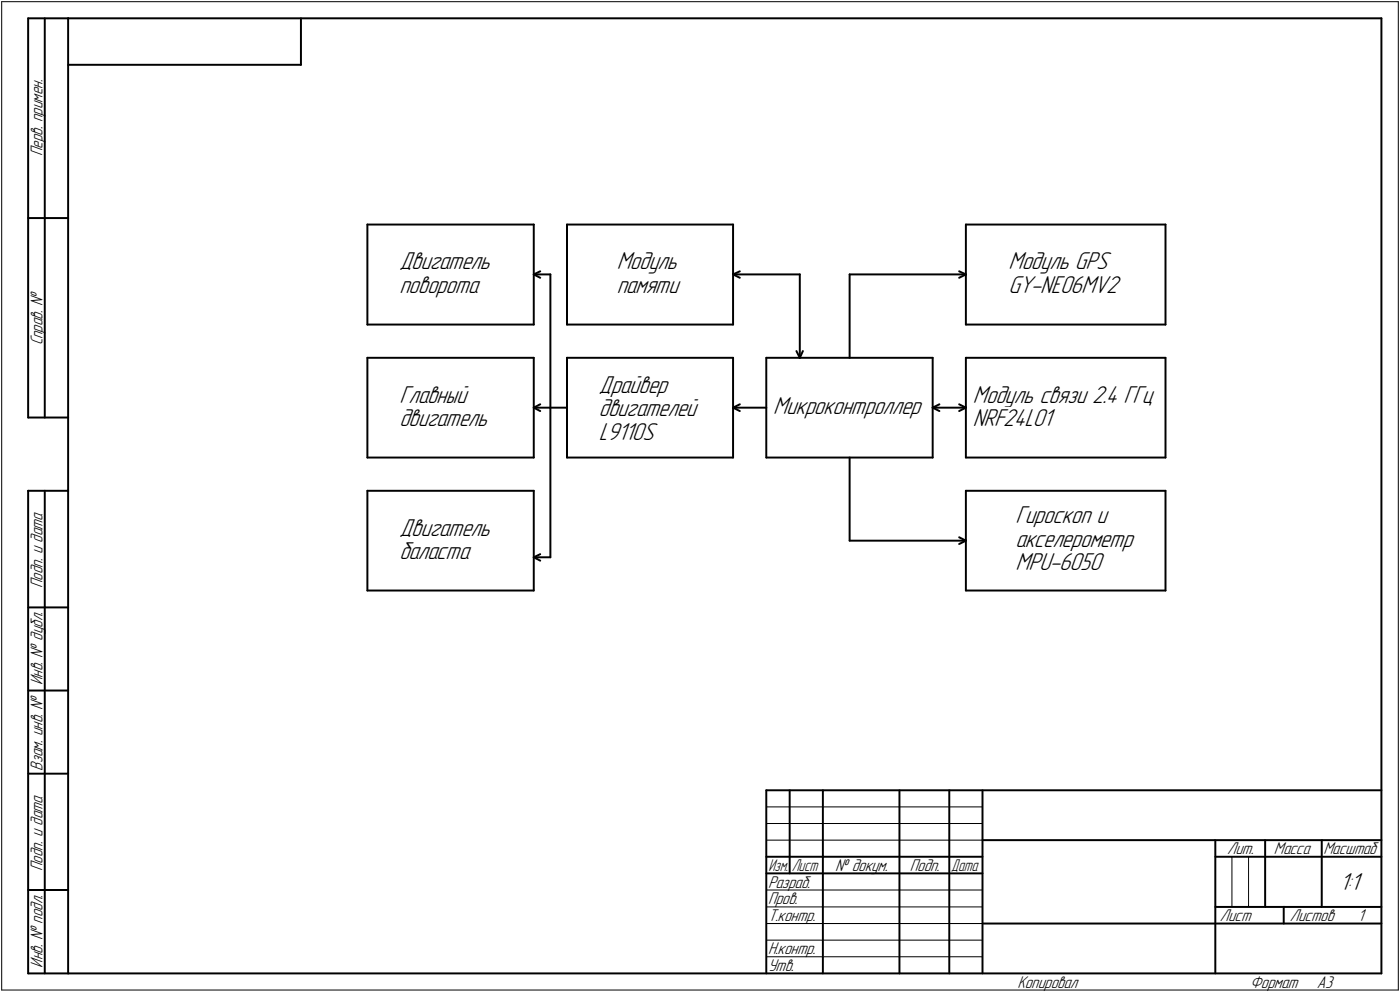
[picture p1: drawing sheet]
<svg xmlns="http://www.w3.org/2000/svg" width="421mm" height="298mm" viewBox="0 0 421 298" stroke-linecap="round" stroke-linejoin="round" font-family="sans-serif">
<g fill="none" stroke="#000" stroke-width=".59">
<path d="M8.5 5.5v120zM8.5 5.5h12zM13.5 5.5v120zM20.5 5.5v287zM20.5 5.5h395zM20.5 19.5h70zM90.5 5.5v14zM415.5 5.5v287zM8.5 65.5h12zM110.5 67.5h50zM110.5 67.5v30zM160.5 67.5v30z"/>
<path d="M170.5 67.5h50zM170.5 67.5v30zM220.5 67.5v30zM290.5 67.5h60zM290.5 67.5v30zM350.5 67.5v30zM110.5 97.5h50zM160.5 82.5h5zM160.5 82.5l2-1zM160.5 82.5l2 1zM165.5 82.5v40zM170.5 97.5h50z"/>
<path d="M220.5 82.5h20zM220.5 82.5l2-1zM220.5 82.5l2 1zM240.5 82.5v25zM255.5 82.5h35zM255.5 82.5v25zM288.5 81.5l2 1zM288.5 83.5l2-1zM290.5 97.5h60zM110.5 107.5h50zM110.5 107.5v30zM160.5 107.5v30z"/>
<path d="M170.5 107.5h50zM170.5 107.5v30zM220.5 107.5v30zM230.5 107.5h50zM230.5 107.5v30zM239.5 105.5l1 2zM241.5 105.5l-1 2zM280.5 107.5v30zM290.5 107.5h60zM290.5 107.5v30zM350.5 107.5v30zM8.5 125.5h12z"/>
<path d="M110.5 137.5h50zM160.5 122.5h10zM160.5 122.5l2-1zM160.5 122.5l2 1zM165.5 122.5v45zM170.5 137.5h50zM220.5 122.5h10zM220.5 122.5l2-1zM220.5 122.5l2 1zM230.5 137.5h50zM255.5 137.5v25zM280.5 122.5h10z"/>
<path d="M280.5 122.5l2-1zM280.5 122.5l2 1zM288.5 121.5l2 1zM288.5 123.5l2-1zM290.5 137.5h60zM8.5 147.5v145zM8.5 147.5h12zM13.5 147.5v145zM110.5 147.5h50zM110.5 147.5v30zM160.5 147.5v30zM290.5 147.5h60z"/>
<path d="M290.5 147.5v30zM350.5 147.5v30zM110.5 177.5h50zM160.5 167.5h5zM160.5 167.5l2-1zM160.5 167.5l2 1zM255.5 162.5h35zM288.5 161.5l2 1zM288.5 163.5l2-1zM290.5 177.5h60zM8.5 182.5h12zM8.5 207.5h12z"/>
<path d="M8.5 232.5h12zM230.5 237.5h185zM230.5 237.5v55zM237.5 237.5v25zM247.5 237.5v55zM270.5 237.5v55zM285.5 237.5v55zM295.5 237.5v55zM230.5 257.5h65zM295.5 252.5h120zM365.5 252.5v40zM365.5 257.5h15z"/>
<path d="M380.5 252.5v20zM380.5 257.5h35zM397.5 252.5v20zM8.5 267.5h12zM230.5 262.5h65zM295.5 277.5h70zM365.5 277.5h50zM365.5 272.5h50zM386.1 272.5v5zM8.5 292.5h12zM20.5 292.5h395z"/>
</g>
<g fill="#fff" stroke="#fff" stroke-width=".3">
<path d="M232.5 118.9h45.9zM232.5 119h45.9zM232.5 119h45.9zM232.5 119.1h45.9zM232.5 119.2h45.9zM232.5 119.3h45.9zM232.5 119.4h45.9zM232.5 119.5h45.9zM232.5 119.5h45.9zM232.5 119.6h45.9zM232.5 119.7h45.9zM232.5 119.8h45.9zM232.5 119.9h45.9zM232.5 120h45.9zM232.5 120.1h45.9zM232.5 120.1h45.9zM232.5 120.2h45.9zM232.5 120.3h45.9zM232.5 120.4h45.9zM232.5 120.5h45.9zM232.5 120.6h45.9zM232.5 120.6h45.9zM232.5 120.7h45.9zM232.5 120.8h45.9zM232.5 120.9h45.9zM232.5 121h45.9zM232.5 121.1h45.9zM232.5 121.2h45.9zM232.5 121.2h45.9zM232.5 121.3h45.9zM232.5 121.4h45.9zM232.5 121.5h45.9zM232.5 121.6h45.9zM232.5 121.7h45.9zM232.5 121.8h45.9zM232.5 121.8h45.9zM232.5 121.9h45.9zM232.5 122h45.9zM232.5 122.1h45.9zM232.5 122.2h45.9zM232.5 122.3h45.9zM232.5 122.3h45.9zM232.5 122.4h45.9zM232.5 122.5h45.9zM232.5 122.6h45.9zM232.5 122.7h45.9zM232.5 122.8h45.9zM232.5 122.9h45.9zM232.5 122.9h45.9zM232.5 123h45.9zM232.5 123.1h45.9zM232.5 123.2h45.9zM232.5 123.3h45.9zM232.5 123.4h45.9zM232.5 123.4h45.9zM232.5 123.5h45.9zM232.5 123.6h45.9zM232.5 123.7h45.9zM232.5 123.8h45.9zM232.5 123.9h45.9zM232.5 124h45.9zM232.5 124h45.9zM232.5 124.1h45.9zM232.5 124.2h45.9zM232.5 124.3h45.9zM232.5 124.4h45.9zM232.5 124.5h45.9zM232.5 124.5h45.9zM232.5 124.6h45.9zM232.5 124.7h45.9zM232.5 124.8h45.9zM232.5 124.9h45.9zM232.5 125h45.9zM232.5 125.1h45.9zM232.5 125.1h45.9zM232.5 125.2h45.9zM232.5 125.3h45.9zM232.5 125.4h45.9zM232.5 125.5h45.9zM232.5 125.6h45.9zM232.5 125.6h45.9zM232.5 125.7h45.9zM232.5 125.8h45.9zM232.5 125.9h45.9zM232.5 126h45.9z"/>
<path d="M292.6 115.4h55.8zM292.6 115.5h55.8zM292.6 115.6h55.8zM292.6 115.7h55.8zM292.6 115.7h55.8zM292.6 115.8h55.8zM292.6 115.9h55.8zM292.6 116h55.8zM292.6 116.1h55.8zM292.6 116.2h55.8zM292.6 116.2h55.8zM292.6 116.3h55.8zM292.6 116.4h55.8zM292.6 116.5h55.8zM292.6 116.6h55.8zM292.6 116.7h55.8zM292.6 116.8h55.8zM292.6 116.8h55.8zM292.6 116.9h55.8zM292.6 117h55.8zM292.6 117.1h55.8zM292.6 117.2h55.8zM292.6 117.3h55.8zM292.6 117.3h55.8zM292.6 117.4h55.8zM292.6 117.5h55.8zM292.6 117.6h55.8zM292.6 117.7h55.8zM292.6 117.8h55.8zM292.6 117.9h55.8zM292.6 117.9h55.8zM292.6 118h55.8zM292.6 118.1h55.8zM292.6 118.2h55.8zM292.6 118.3h55.8zM292.6 118.4h55.8zM292.6 118.4h55.8zM292.6 118.5h55.8zM292.6 118.6h55.8zM292.6 118.7h55.8zM292.6 118.8h55.8zM292.6 118.9h55.8zM292.6 119h55.8zM292.6 119h55.8zM292.6 119.1h55.8zM292.6 119.2h55.8zM292.6 119.3h55.8zM292.6 119.4h55.8zM292.6 119.5h55.8zM292.6 119.5h55.8zM292.6 119.6h55.8zM292.6 119.7h55.8zM292.6 119.8h55.8zM292.6 119.9h55.8zM292.6 120h55.8zM292.6 120.1h55.8zM292.6 120.1h55.8zM292.6 120.2h55.8zM292.6 120.3h55.8zM292.6 120.4h55.8zM292.6 120.5h55.8zM292.6 120.6h55.8zM292.6 120.6h55.8zM292.6 120.7h55.8zM292.6 120.8h55.8zM292.6 120.9h55.8zM292.6 121h55.8zM292.6 121.1h55.8zM292.6 121.2h55.8zM292.6 121.2h55.8zM292.6 121.3h55.8zM292.6 121.4h55.8zM292.6 121.5h55.8zM292.6 121.6h55.8zM292.6 121.7h55.8zM292.6 121.8h55.8zM292.6 121.8h55.8zM292.6 121.9h55.8zM292.6 122h55.8zM292.6 122.1h55.8zM292.6 122.2h55.8zM292.6 122.3h55.8zM292.6 122.3h55.8zM292.6 122.4h55.8z"/>
<path d="M292.6 122.5h25.1zM292.6 122.6h25.1zM292.6 122.7h25.1zM292.6 122.8h25.1zM292.6 122.9h25.1zM292.6 122.9h25.1zM292.6 123h25.1zM292.6 123.1h25.1zM292.6 123.2h25.1zM292.6 123.3h25.1zM292.6 123.4h25.1zM292.6 123.4h25.1zM292.6 123.5h25.1zM292.6 123.6h25.1zM292.6 123.7h25.1zM292.6 123.8h25.1zM292.6 123.9h25.1zM292.6 124h25.1zM292.6 124h25.1zM292.6 124.1h25.1zM292.6 124.2h25.1zM292.6 124.3h25.1zM292.6 124.4h25.1zM292.6 124.5h25.1zM292.6 124.5h25.1zM292.6 124.6h25.1zM292.6 124.7h25.1zM292.6 124.8h25.1zM292.6 124.9h25.1zM292.6 125h25.1zM292.6 125.1h25.1zM292.6 125.1h25.1zM292.6 125.2h25.1zM292.6 125.3h25.1zM292.6 125.4h25.1zM292.6 125.5h25.1zM292.6 125.6h25.1zM292.6 125.6h25.1zM292.6 125.7h25.1zM292.6 125.8h25.1zM292.6 125.9h25.1zM292.6 126h25.1zM292.6 126.1h25.1zM292.6 126.2h25.1zM292.6 126.2h25.1zM292.6 126.3h25.1zM292.6 126.4h25.1zM292.6 126.5h25.1zM292.6 126.6h25.1zM292.6 126.7h25.1zM292.6 126.7h25.1zM292.6 126.8h25.1zM292.6 126.9h25.1zM292.6 127h25.1zM292.6 127.1h25.1zM292.6 127.2h25.1zM292.6 127.3h25.1zM292.6 127.3h25.1zM292.6 127.4h25.1zM292.6 127.5h25.1zM292.6 127.6h25.1zM292.6 127.7h25.1zM292.6 127.8h25.1zM292.6 127.8h25.1zM292.6 127.9h25.1zM292.6 128h25.1zM292.6 128.1h25.1zM292.6 128.2h25.1zM292.6 128.3h25.1zM292.6 128.4h25.1zM292.6 128.4h25.1zM292.6 128.5h25.1zM292.6 128.6h25.1zM292.6 128.7h25.1zM292.6 128.8h25.1zM292.6 128.9h25.1zM292.6 128.9h25.1zM292.6 129h25.1zM292.6 129.1h25.1zM292.6 129.2h25.1zM292.6 129.3h25.1zM292.6 129.4h25.1zM292.6 129.5h25.1zM292.6 129.5h25.1z"/>
<path d="M303.3 75.4h31.3zM303.3 75.4h31.3zM303.3 75.5h31.3zM303.3 75.6h31.3zM303.3 75.7h31.3zM303.3 75.8h31.3zM303.3 75.9h31.3zM303.3 75.9h31.3zM303.3 76h31.3zM303.3 76.1h31.3zM303.3 76.2h31.3zM303.3 76.3h31.3zM303.3 76.4h31.3zM303.3 76.5h31.3zM303.3 76.5h31.3zM303.3 76.6h31.3zM303.3 76.7h31.3zM303.3 76.8h31.3zM303.3 76.9h31.3zM303.3 77h31.3zM303.3 77h31.3zM303.3 77.1h31.3zM303.3 77.2h31.3zM303.3 77.3h31.3zM303.3 77.4h31.3zM303.3 77.5h31.3zM303.3 77.6h31.3zM303.3 77.6h31.3zM303.3 77.7h31.3zM303.3 77.8h31.3zM303.3 77.9h31.3zM303.3 78h31.3zM303.3 78.1h31.3zM303.3 78.1h31.3zM303.3 78.2h31.3zM303.3 78.3h31.3zM303.3 78.4h31.3zM303.3 78.5h31.3zM303.3 78.6h31.3zM303.3 78.7h31.3zM303.3 78.7h31.3zM303.3 78.8h31.3zM303.3 78.9h31.3zM303.3 79h31.3zM303.3 79.1h31.3zM303.3 79.2h31.3zM303.3 79.2h31.3zM303.3 79.3h31.3zM303.3 79.4h31.3zM303.3 79.5h31.3zM303.3 79.6h31.3zM303.3 79.7h31.3zM303.3 79.8h31.3zM303.3 79.8h31.3zM303.3 79.9h31.3zM303.3 80h31.3zM303.3 80.1h31.3zM303.3 80.2h31.3zM303.3 80.3h31.3zM303.3 80.3h31.3zM303.3 80.4h31.3zM303.3 80.5h31.3zM303.3 80.6h31.3zM303.3 80.7h31.3zM303.3 80.8h31.3zM303.3 80.9h31.3zM303.3 80.9h31.3zM303.3 81h31.3zM303.3 81.1h31.3zM303.3 81.2h31.3zM303.3 81.3h31.3zM303.3 81.4h31.3zM303.3 81.4h31.3zM303.3 81.5h31.3zM303.3 81.6h31.3zM303.3 81.7h31.3zM303.3 81.8h31.3zM303.3 81.9h31.3zM303.3 82h31.3zM303.3 82h31.3zM303.3 82.1h31.3zM303.3 82.2h31.3zM303.3 82.3h31.3zM303.3 82.4h31.3z"/>
<path d="M303.3 82.5h34.4zM303.3 82.5h34.4zM303.3 82.6h34.4zM303.3 82.7h34.4zM303.3 82.8h34.4zM303.3 82.9h34.4zM303.3 83h34.4zM303.3 83.1h34.4zM303.3 83.1h34.4zM303.3 83.2h34.4zM303.3 83.3h34.4zM303.3 83.4h34.4zM303.3 83.5h34.4zM303.3 83.6h34.4zM303.3 83.7h34.4zM303.3 83.7h34.4zM303.3 83.8h34.4zM303.3 83.9h34.4zM303.3 84h34.4zM303.3 84.1h34.4zM303.3 84.2h34.4zM303.3 84.2h34.4zM303.3 84.3h34.4zM303.3 84.4h34.4zM303.3 84.5h34.4zM303.3 84.6h34.4zM303.3 84.7h34.4zM303.3 84.8h34.4zM303.3 84.8h34.4zM303.3 84.9h34.4zM303.3 85h34.4zM303.3 85.1h34.4zM303.3 85.2h34.4zM303.3 85.3h34.4zM303.3 85.3h34.4zM303.3 85.4h34.4zM303.3 85.5h34.4zM303.3 85.6h34.4zM303.3 85.7h34.4zM303.3 85.8h34.4zM303.3 85.9h34.4zM303.3 85.9h34.4zM303.3 86h34.4zM303.3 86.1h34.4zM303.3 86.2h34.4zM303.3 86.3h34.4zM303.3 86.4h34.4zM303.3 86.4h34.4zM303.3 86.5h34.4zM303.3 86.6h34.4zM303.3 86.7h34.4zM303.3 86.8h34.4zM303.3 86.9h34.4zM303.3 87h34.4zM303.3 87h34.4zM303.3 87.1h34.4zM303.3 87.2h34.4zM303.3 87.3h34.4zM303.3 87.4h34.4zM303.3 87.5h34.4zM303.3 87.5h34.4zM303.3 87.6h34.4zM303.3 87.7h34.4zM303.3 87.8h34.4zM303.3 87.9h34.4zM303.3 88h34.4zM303.3 88.1h34.4zM303.3 88.1h34.4zM303.3 88.2h34.4zM303.3 88.3h34.4zM303.3 88.4h34.4zM303.3 88.5h34.4zM303.3 88.6h34.4zM303.3 88.6h34.4zM303.3 88.7h34.4zM303.3 88.8h34.4zM303.3 88.9h34.4zM303.3 89h34.4zM303.3 89.1h34.4zM303.3 89.2h34.4zM303.3 89.2h34.4zM303.3 89.3h34.4zM303.3 89.4h34.4zM303.3 89.5h34.4zM303.3 89.6h34.4z"/>
<path d="M305.4 151.6h28.9zM305.4 151.6h28.9zM305.4 151.7h28.9zM305.4 151.8h28.9zM305.4 151.9h28.9zM305.4 152h28.9zM305.4 152.1h28.9zM305.4 152.1h28.9zM305.4 152.2h28.9zM305.4 152.3h28.9zM305.4 152.4h28.9zM305.4 152.5h28.9zM305.4 152.6h28.9zM305.4 152.7h28.9zM305.4 152.7h28.9zM305.4 152.8h28.9zM305.4 152.9h28.9zM305.4 153h28.9zM305.4 153.1h28.9zM305.4 153.2h28.9zM305.4 153.2h28.9zM305.4 153.3h28.9zM305.4 153.4h28.9zM305.4 153.5h28.9zM305.4 153.6h28.9zM305.4 153.7h28.9zM305.4 153.8h28.9zM305.4 153.8h28.9zM305.4 153.9h28.9zM305.4 154h28.9zM305.4 154.1h28.9zM305.4 154.2h28.9zM305.4 154.3h28.9zM305.4 154.3h28.9zM305.4 154.4h28.9zM305.4 154.5h28.9zM305.4 154.6h28.9zM305.4 154.7h28.9zM305.4 154.8h28.9zM305.4 154.9h28.9zM305.4 154.9h28.9zM305.4 155h28.9zM305.4 155.1h28.9zM305.4 155.2h28.9zM305.4 155.3h28.9zM305.4 155.4h28.9zM305.4 155.4h28.9zM305.4 155.5h28.9zM305.4 155.6h28.9zM305.4 155.7h28.9zM305.4 155.8h28.9zM305.4 155.9h28.9zM305.4 156h28.9zM305.4 156h28.9zM305.4 156.1h28.9zM305.4 156.2h28.9zM305.4 156.3h28.9zM305.4 156.4h28.9zM305.4 156.5h28.9zM305.4 156.5h28.9zM305.4 156.6h28.9zM305.4 156.7h28.9zM305.4 156.8h28.9zM305.4 156.9h28.9zM305.4 157h28.9zM305.4 157.1h28.9zM305.4 157.1h28.9zM305.4 157.2h28.9zM305.4 157.3h28.9zM305.4 157.4h28.9zM305.4 157.5h28.9zM305.4 157.6h28.9zM305.4 157.6h28.9zM305.4 157.7h28.9zM305.4 157.8h28.9zM305.4 157.9h28.9zM305.4 158h28.9zM305.4 158.1h28.9zM305.4 158.2h28.9zM305.4 158.2h28.9zM305.4 158.3h28.9zM305.4 158.4h28.9zM305.4 158.5h28.9zM305.4 158.6h28.9z"/>
<path d="M305.4 158.7h36.7zM305.4 158.7h36.7zM305.4 158.8h36.7zM305.4 158.9h36.7zM305.4 159h36.7zM305.4 159.1h36.7zM305.4 159.2h36.7zM305.4 159.3h36.7zM305.4 159.3h36.7zM305.4 159.4h36.7zM305.4 159.5h36.7zM305.4 159.6h36.7zM305.4 159.7h36.7zM305.4 159.8h36.7zM305.4 159.9h36.7zM305.4 159.9h36.7zM305.4 160h36.7zM305.4 160.1h36.7zM305.4 160.2h36.7zM305.4 160.3h36.7zM305.4 160.4h36.7zM305.4 160.4h36.7zM305.4 160.5h36.7zM305.4 160.6h36.7zM305.4 160.7h36.7zM305.4 160.8h36.7zM305.4 160.9h36.7zM305.4 161h36.7zM305.4 161h36.7zM305.4 161.1h36.7zM305.4 161.2h36.7zM305.4 161.3h36.7zM305.4 161.4h36.7zM305.4 161.5h36.7zM305.4 161.5h36.7zM305.4 161.6h36.7zM305.4 161.7h36.7zM305.4 161.8h36.7zM305.4 161.9h36.7zM305.4 162h36.7zM305.4 162.1h36.7zM305.4 162.1h36.7zM305.4 162.2h36.7zM305.4 162.3h36.7zM305.4 162.4h36.7zM305.4 162.5h36.7zM305.4 162.6h36.7zM305.4 162.6h36.7zM305.4 162.7h36.7zM305.4 162.8h36.7zM305.4 162.9h36.7zM305.4 163h36.7zM305.4 163.1h36.7zM305.4 163.2h36.7zM305.4 163.2h36.7zM305.4 163.3h36.7zM305.4 163.4h36.7zM305.4 163.5h36.7zM305.4 163.6h36.7zM305.4 163.7h36.7zM305.4 163.7h36.7zM305.4 163.8h36.7zM305.4 163.9h36.7zM305.4 164h36.7zM305.4 164.1h36.7zM305.4 164.2h36.7zM305.4 164.3h36.7zM305.4 164.3h36.7zM305.4 164.4h36.7zM305.4 164.5h36.7zM305.4 164.6h36.7zM305.4 164.7h36.7zM305.4 164.8h36.7zM305.4 164.8h36.7zM305.4 164.9h36.7zM305.4 165h36.7zM305.4 165.1h36.7zM305.4 165.2h36.7zM305.4 165.3h36.7zM305.4 165.4h36.7zM305.4 165.4h36.7zM305.4 165.5h36.7zM305.4 165.6h36.7zM305.4 165.7h36.7z"/>
<path d="M305.4 165.8h27.3zM305.4 165.9h27.3zM305.4 165.9h27.3zM305.4 166h27.3zM305.4 166.1h27.3zM305.4 166.2h27.3zM305.4 166.3h27.3zM305.4 166.4h27.3zM305.4 166.5h27.3zM305.4 166.5h27.3zM305.4 166.6h27.3zM305.4 166.7h27.3zM305.4 166.8h27.3zM305.4 166.9h27.3zM305.4 167h27.3zM305.4 167h27.3zM305.4 167.1h27.3zM305.4 167.2h27.3zM305.4 167.3h27.3zM305.4 167.4h27.3zM305.4 167.5h27.3zM305.4 167.6h27.3zM305.4 167.6h27.3zM305.4 167.7h27.3zM305.4 167.8h27.3zM305.4 167.9h27.3zM305.4 168h27.3zM305.4 168.1h27.3zM305.4 168.1h27.3zM305.4 168.2h27.3zM305.4 168.3h27.3zM305.4 168.4h27.3zM305.4 168.5h27.3zM305.4 168.6h27.3zM305.4 168.7h27.3zM305.4 168.7h27.3zM305.4 168.8h27.3zM305.4 168.9h27.3zM305.4 169h27.3zM305.4 169.1h27.3zM305.4 169.2h27.3zM305.4 169.2h27.3zM305.4 169.3h27.3zM305.4 169.4h27.3zM305.4 169.5h27.3zM305.4 169.6h27.3zM305.4 169.7h27.3zM305.4 169.8h27.3zM305.4 169.8h27.3zM305.4 169.9h27.3zM305.4 170h27.3zM305.4 170.1h27.3zM305.4 170.2h27.3zM305.4 170.3h27.3zM305.4 170.3h27.3zM305.4 170.4h27.3zM305.4 170.5h27.3zM305.4 170.6h27.3zM305.4 170.7h27.3zM305.4 170.8h27.3zM305.4 170.9h27.3zM305.4 170.9h27.3zM305.4 171h27.3zM305.4 171.1h27.3zM305.4 171.2h27.3zM305.4 171.3h27.3zM305.4 171.4h27.3zM305.4 171.4h27.3zM305.4 171.5h27.3zM305.4 171.6h27.3zM305.4 171.7h27.3zM305.4 171.8h27.3zM305.4 171.9h27.3zM305.4 172h27.3zM305.4 172h27.3zM305.4 172.1h27.3zM305.4 172.2h27.3zM305.4 172.3h27.3zM305.4 172.4h27.3zM305.4 172.5h27.3zM305.4 172.6h27.3zM305.4 172.6h27.3zM305.4 172.7h27.3zM305.4 172.8h27.3z"/>
<path d="M180.1 112.4h22.1zM180.1 112.4h22.1zM180.1 112.5h22.1zM180.1 112.6h22.1zM180.1 112.7h22.1zM180.1 112.8h22.1zM180.1 112.9h22.1zM180.1 112.9h22.1zM180.1 113h22.1zM180.1 113.1h22.1zM180.1 113.2h22.1zM180.1 113.3h22.1zM180.1 113.4h22.1zM180.1 113.5h22.1zM180.1 113.5h22.1zM180.1 113.6h22.1zM180.1 113.7h22.1zM180.1 113.8h22.1zM180.1 113.9h22.1zM180.1 114h22.1zM180.1 114h22.1zM180.1 114.1h22.1zM180.1 114.2h22.1zM180.1 114.3h22.1zM180.1 114.4h22.1zM180.1 114.5h22.1zM180.1 114.6h22.1zM180.1 114.6h22.1zM180.1 114.7h22.1zM180.1 114.8h22.1zM180.1 114.9h22.1zM180.1 115h22.1zM180.1 115.1h22.1zM180.1 115.1h22.1zM180.1 115.2h22.1zM180.1 115.3h22.1zM180.1 115.4h22.1zM180.1 115.5h22.1zM180.1 115.6h22.1zM180.1 115.7h22.1zM180.1 115.7h22.1zM180.1 115.8h22.1zM180.1 115.9h22.1zM180.1 116h22.1zM180.1 116.1h22.1zM180.1 116.2h22.1zM180.1 116.2h22.1zM180.1 116.3h22.1zM180.1 116.4h22.1zM180.1 116.5h22.1zM180.1 116.6h22.1zM180.1 116.7h22.1zM180.1 116.8h22.1zM180.1 116.8h22.1zM180.1 116.9h22.1zM180.1 117h22.1zM180.1 117.1h22.1zM180.1 117.2h22.1zM180.1 117.3h22.1zM180.1 117.3h22.1zM180.1 117.4h22.1zM180.1 117.5h22.1zM180.1 117.6h22.1zM180.1 117.7h22.1zM180.1 117.8h22.1zM180.1 117.9h22.1zM180.1 117.9h22.1zM180.1 118h22.1zM180.1 118.1h22.1zM180.1 118.2h22.1zM180.1 118.3h22.1zM180.1 118.4h22.1zM180.1 118.4h22.1zM180.1 118.5h22.1zM180.1 118.6h22.1zM180.1 118.7h22.1zM180.1 118.8h22.1zM180.1 118.9h22.1zM180.1 119h22.1zM180.1 119h22.1zM180.1 119.1h22.1zM180.1 119.2h22.1zM180.1 119.3h22.1zM180.1 119.4h22.1z"/>
<path d="M180.1 119.5h30.8zM180.1 119.5h30.8zM180.1 119.6h30.8zM180.1 119.7h30.8zM180.1 119.8h30.8zM180.1 119.9h30.8zM180.1 120h30.8zM180.1 120.1h30.8zM180.1 120.1h30.8zM180.1 120.2h30.8zM180.1 120.3h30.8zM180.1 120.4h30.8zM180.1 120.5h30.8zM180.1 120.6h30.8zM180.1 120.6h30.8zM180.1 120.7h30.8zM180.1 120.8h30.8zM180.1 120.9h30.8zM180.1 121h30.8zM180.1 121.1h30.8zM180.1 121.2h30.8zM180.1 121.2h30.8zM180.1 121.3h30.8zM180.1 121.4h30.8zM180.1 121.5h30.8zM180.1 121.6h30.8zM180.1 121.7h30.8zM180.1 121.8h30.8zM180.1 121.8h30.8zM180.1 121.9h30.8zM180.1 122h30.8zM180.1 122.1h30.8zM180.1 122.2h30.8zM180.1 122.3h30.8zM180.1 122.3h30.8zM180.1 122.4h30.8zM180.1 122.5h30.8zM180.1 122.6h30.8zM180.1 122.7h30.8zM180.1 122.8h30.8zM180.1 122.9h30.8zM180.1 122.9h30.8zM180.1 123h30.8zM180.1 123.1h30.8zM180.1 123.2h30.8zM180.1 123.3h30.8zM180.1 123.4h30.8zM180.1 123.4h30.8zM180.1 123.5h30.8zM180.1 123.6h30.8zM180.1 123.7h30.8zM180.1 123.8h30.8zM180.1 123.9h30.8zM180.1 124h30.8zM180.1 124h30.8zM180.1 124.1h30.8zM180.1 124.2h30.8zM180.1 124.3h30.8zM180.1 124.4h30.8zM180.1 124.5h30.8zM180.1 124.5h30.8zM180.1 124.6h30.8zM180.1 124.7h30.8zM180.1 124.8h30.8zM180.1 124.9h30.8zM180.1 125h30.8zM180.1 125.1h30.8zM180.1 125.1h30.8zM180.1 125.2h30.8zM180.1 125.3h30.8zM180.1 125.4h30.8zM180.1 125.5h30.8zM180.1 125.6h30.8zM180.1 125.6h30.8zM180.1 125.7h30.8zM180.1 125.8h30.8zM180.1 125.9h30.8zM180.1 126h30.8zM180.1 126.1h30.8zM180.1 126.2h30.8zM180.1 126.2h30.8zM180.1 126.3h30.8zM180.1 126.4h30.8zM180.1 126.5h30.8zM180.1 126.6h30.8z"/>
<path d="M180.1 126.7h18.1zM180.1 126.7h18.1zM180.1 126.8h18.1zM180.1 126.9h18.1zM180.1 127h18.1zM180.1 127.1h18.1zM180.1 127.2h18.1zM180.1 127.3h18.1zM180.1 127.3h18.1zM180.1 127.4h18.1zM180.1 127.5h18.1zM180.1 127.6h18.1zM180.1 127.7h18.1zM180.1 127.8h18.1zM180.1 127.8h18.1zM180.1 127.9h18.1zM180.1 128h18.1zM180.1 128.1h18.1zM180.1 128.2h18.1zM180.1 128.3h18.1zM180.1 128.4h18.1zM180.1 128.4h18.1zM180.1 128.5h18.1zM180.1 128.6h18.1zM180.1 128.7h18.1zM180.1 128.8h18.1zM180.1 128.9h18.1zM180.1 128.9h18.1zM180.1 129h18.1zM180.1 129.1h18.1zM180.1 129.2h18.1zM180.1 129.3h18.1zM180.1 129.4h18.1zM180.1 129.5h18.1zM180.1 129.5h18.1zM180.1 129.6h18.1zM180.1 129.7h18.1zM180.1 129.8h18.1zM180.1 129.9h18.1zM180.1 130h18.1zM180.1 130h18.1zM180.1 130.1h18.1zM180.1 130.2h18.1zM180.1 130.3h18.1zM180.1 130.4h18.1zM180.1 130.5h18.1zM180.1 130.6h18.1zM180.1 130.6h18.1zM180.1 130.7h18.1zM180.1 130.8h18.1zM180.1 130.9h18.1zM180.1 131h18.1zM180.1 131.1h18.1zM180.1 131.1h18.1zM180.1 131.2h18.1zM180.1 131.3h18.1zM180.1 131.4h18.1zM180.1 131.5h18.1zM180.1 131.6h18.1zM180.1 131.7h18.1zM180.1 131.7h18.1zM180.1 131.8h18.1zM180.1 131.9h18.1zM180.1 132h18.1zM180.1 132.1h18.1zM180.1 132.2h18.1zM180.1 132.2h18.1zM180.1 132.3h18.1zM180.1 132.4h18.1zM180.1 132.5h18.1zM180.1 132.6h18.1zM180.1 132.7h18.1zM180.1 132.8h18.1zM180.1 132.8h18.1zM180.1 132.9h18.1zM180.1 133h18.1zM180.1 133.1h18.1zM180.1 133.2h18.1zM180.1 133.3h18.1zM180.1 133.3h18.1zM180.1 133.4h18.1zM180.1 133.5h18.1zM180.1 133.6h18.1zM180.1 133.7h18.1z"/>
<path d="M120.1 75.4h28.8zM120.1 75.4h28.8zM120.1 75.5h28.8zM120.1 75.6h28.8zM120.1 75.7h28.8zM120.1 75.8h28.8zM120.1 75.9h28.8zM120.1 75.9h28.8zM120.1 76h28.8zM120.1 76.1h28.8zM120.1 76.2h28.8zM120.1 76.3h28.8zM120.1 76.4h28.8zM120.1 76.5h28.8zM120.1 76.5h28.8zM120.1 76.6h28.8zM120.1 76.7h28.8zM120.1 76.8h28.8zM120.1 76.9h28.8zM120.1 77h28.8zM120.1 77h28.8zM120.1 77.1h28.8zM120.1 77.2h28.8zM120.1 77.3h28.8zM120.1 77.4h28.8zM120.1 77.5h28.8zM120.1 77.6h28.8zM120.1 77.6h28.8zM120.1 77.7h28.8zM120.1 77.8h28.8zM120.1 77.9h28.8zM120.1 78h28.8zM120.1 78.1h28.8zM120.1 78.1h28.8zM120.1 78.2h28.8zM120.1 78.3h28.8zM120.1 78.4h28.8zM120.1 78.5h28.8zM120.1 78.6h28.8zM120.1 78.7h28.8zM120.1 78.7h28.8zM120.1 78.8h28.8zM120.1 78.9h28.8zM120.1 79h28.8zM120.1 79.1h28.8zM120.1 79.2h28.8zM120.1 79.2h28.8zM120.1 79.3h28.8zM120.1 79.4h28.8zM120.1 79.5h28.8zM120.1 79.6h28.8zM120.1 79.7h28.8zM120.1 79.8h28.8zM120.1 79.8h28.8zM120.1 79.9h28.8zM120.1 80h28.8zM120.1 80.1h28.8zM120.1 80.2h28.8zM120.1 80.3h28.8zM120.1 80.3h28.8zM120.1 80.4h28.8zM120.1 80.5h28.8zM120.1 80.6h28.8zM120.1 80.7h28.8zM120.1 80.8h28.8zM120.1 80.9h28.8zM120.1 80.9h28.8zM120.1 81h28.8zM120.1 81.1h28.8zM120.1 81.2h28.8zM120.1 81.3h28.8zM120.1 81.4h28.8zM120.1 81.4h28.8zM120.1 81.5h28.8zM120.1 81.6h28.8zM120.1 81.7h28.8zM120.1 81.8h28.8zM120.1 81.9h28.8zM120.1 82h28.8zM120.1 82h28.8zM120.1 82.1h28.8zM120.1 82.2h28.8zM120.1 82.3h28.8zM120.1 82.4h28.8z"/>
<path d="M120.1 82.5h25.3zM120.1 82.5h25.3zM120.1 82.6h25.3zM120.1 82.7h25.3zM120.1 82.8h25.3zM120.1 82.9h25.3zM120.1 83h25.3zM120.1 83.1h25.3zM120.1 83.1h25.3zM120.1 83.2h25.3zM120.1 83.3h25.3zM120.1 83.4h25.3zM120.1 83.5h25.3zM120.1 83.6h25.3zM120.1 83.7h25.3zM120.1 83.7h25.3zM120.1 83.8h25.3zM120.1 83.9h25.3zM120.1 84h25.3zM120.1 84.1h25.3zM120.1 84.2h25.3zM120.1 84.2h25.3zM120.1 84.3h25.3zM120.1 84.4h25.3zM120.1 84.5h25.3zM120.1 84.6h25.3zM120.1 84.7h25.3zM120.1 84.8h25.3zM120.1 84.8h25.3zM120.1 84.9h25.3zM120.1 85h25.3zM120.1 85.1h25.3zM120.1 85.2h25.3zM120.1 85.3h25.3zM120.1 85.3h25.3zM120.1 85.4h25.3zM120.1 85.5h25.3zM120.1 85.6h25.3zM120.1 85.7h25.3zM120.1 85.8h25.3zM120.1 85.9h25.3zM120.1 85.9h25.3zM120.1 86h25.3zM120.1 86.1h25.3zM120.1 86.2h25.3zM120.1 86.3h25.3zM120.1 86.4h25.3zM120.1 86.4h25.3zM120.1 86.5h25.3zM120.1 86.6h25.3zM120.1 86.7h25.3zM120.1 86.8h25.3zM120.1 86.9h25.3zM120.1 87h25.3zM120.1 87h25.3zM120.1 87.1h25.3zM120.1 87.2h25.3zM120.1 87.3h25.3zM120.1 87.4h25.3zM120.1 87.5h25.3zM120.1 87.5h25.3zM120.1 87.6h25.3zM120.1 87.7h25.3zM120.1 87.8h25.3zM120.1 87.9h25.3zM120.1 88h25.3zM120.1 88.1h25.3zM120.1 88.1h25.3zM120.1 88.2h25.3zM120.1 88.3h25.3zM120.1 88.4h25.3zM120.1 88.5h25.3zM120.1 88.6h25.3zM120.1 88.6h25.3zM120.1 88.7h25.3zM120.1 88.8h25.3zM120.1 88.9h25.3zM120.1 89h25.3zM120.1 89.1h25.3zM120.1 89.2h25.3zM120.1 89.2h25.3zM120.1 89.3h25.3zM120.1 89.4h25.3zM120.1 89.5h25.3zM120.1 89.6h25.3z"/>
<path d="M120.1 115.4h21.6zM120.1 115.5h21.6zM120.1 115.6h21.6zM120.1 115.7h21.6zM120.1 115.7h21.6zM120.1 115.8h21.6zM120.1 115.9h21.6zM120.1 116h21.6zM120.1 116.1h21.6zM120.1 116.2h21.6zM120.1 116.2h21.6zM120.1 116.3h21.6zM120.1 116.4h21.6zM120.1 116.5h21.6zM120.1 116.6h21.6zM120.1 116.7h21.6zM120.1 116.8h21.6zM120.1 116.8h21.6zM120.1 116.9h21.6zM120.1 117h21.6zM120.1 117.1h21.6zM120.1 117.2h21.6zM120.1 117.3h21.6zM120.1 117.3h21.6zM120.1 117.4h21.6zM120.1 117.5h21.6zM120.1 117.6h21.6zM120.1 117.7h21.6zM120.1 117.8h21.6zM120.1 117.9h21.6zM120.1 117.9h21.6zM120.1 118h21.6zM120.1 118.1h21.6zM120.1 118.2h21.6zM120.1 118.3h21.6zM120.1 118.4h21.6zM120.1 118.4h21.6zM120.1 118.5h21.6zM120.1 118.6h21.6zM120.1 118.7h21.6zM120.1 118.8h21.6zM120.1 118.9h21.6zM120.1 119h21.6zM120.1 119h21.6zM120.1 119.1h21.6zM120.1 119.2h21.6zM120.1 119.3h21.6zM120.1 119.4h21.6zM120.1 119.5h21.6zM120.1 119.5h21.6zM120.1 119.6h21.6zM120.1 119.7h21.6zM120.1 119.8h21.6zM120.1 119.9h21.6zM120.1 120h21.6zM120.1 120.1h21.6zM120.1 120.1h21.6zM120.1 120.2h21.6zM120.1 120.3h21.6zM120.1 120.4h21.6zM120.1 120.5h21.6zM120.1 120.6h21.6zM120.1 120.6h21.6zM120.1 120.7h21.6zM120.1 120.8h21.6zM120.1 120.9h21.6zM120.1 121h21.6zM120.1 121.1h21.6zM120.1 121.2h21.6zM120.1 121.2h21.6zM120.1 121.3h21.6zM120.1 121.4h21.6zM120.1 121.5h21.6zM120.1 121.6h21.6zM120.1 121.7h21.6zM120.1 121.8h21.6zM120.1 121.8h21.6zM120.1 121.9h21.6zM120.1 122h21.6zM120.1 122.1h21.6zM120.1 122.2h21.6zM120.1 122.3h21.6zM120.1 122.3h21.6zM120.1 122.4h21.6z"/>
<path d="M120.1 122.5h28zM120.1 122.6h28zM120.1 122.7h28zM120.1 122.8h28zM120.1 122.9h28zM120.1 122.9h28zM120.1 123h28zM120.1 123.1h28zM120.1 123.2h28zM120.1 123.3h28zM120.1 123.4h28zM120.1 123.4h28zM120.1 123.5h28zM120.1 123.6h28zM120.1 123.7h28zM120.1 123.8h28zM120.1 123.9h28zM120.1 124h28zM120.1 124h28zM120.1 124.1h28zM120.1 124.2h28zM120.1 124.3h28zM120.1 124.4h28zM120.1 124.5h28zM120.1 124.5h28zM120.1 124.6h28zM120.1 124.7h28zM120.1 124.8h28zM120.1 124.9h28zM120.1 125h28zM120.1 125.1h28zM120.1 125.1h28zM120.1 125.2h28zM120.1 125.3h28zM120.1 125.4h28zM120.1 125.5h28zM120.1 125.6h28zM120.1 125.6h28zM120.1 125.7h28zM120.1 125.8h28zM120.1 125.9h28zM120.1 126h28zM120.1 126.1h28zM120.1 126.2h28zM120.1 126.2h28zM120.1 126.3h28zM120.1 126.4h28zM120.1 126.5h28zM120.1 126.6h28zM120.1 126.7h28zM120.1 126.7h28zM120.1 126.8h28zM120.1 126.9h28zM120.1 127h28zM120.1 127.1h28zM120.1 127.2h28zM120.1 127.3h28zM120.1 127.3h28zM120.1 127.4h28zM120.1 127.5h28zM120.1 127.6h28zM120.1 127.7h28zM120.1 127.8h28zM120.1 127.8h28zM120.1 127.9h28zM120.1 128h28zM120.1 128.1h28zM120.1 128.2h28zM120.1 128.3h28zM120.1 128.4h28zM120.1 128.4h28zM120.1 128.5h28zM120.1 128.6h28zM120.1 128.7h28zM120.1 128.8h28zM120.1 128.9h28zM120.1 128.9h28zM120.1 129h28zM120.1 129.1h28zM120.1 129.2h28zM120.1 129.3h28zM120.1 129.4h28zM120.1 129.5h28zM120.1 129.5h28z"/>
<path d="M120.1 155.4h28.8zM120.1 155.4h28.8zM120.1 155.5h28.8zM120.1 155.6h28.8zM120.1 155.7h28.8zM120.1 155.8h28.8zM120.1 155.9h28.8zM120.1 156h28.8zM120.1 156h28.8zM120.1 156.1h28.8zM120.1 156.2h28.8zM120.1 156.3h28.8zM120.1 156.4h28.8zM120.1 156.5h28.8zM120.1 156.5h28.8zM120.1 156.6h28.8zM120.1 156.7h28.8zM120.1 156.8h28.8zM120.1 156.9h28.8zM120.1 157h28.8zM120.1 157.1h28.8zM120.1 157.1h28.8zM120.1 157.2h28.8zM120.1 157.3h28.8zM120.1 157.4h28.8zM120.1 157.5h28.8zM120.1 157.6h28.8zM120.1 157.6h28.8zM120.1 157.7h28.8zM120.1 157.8h28.8zM120.1 157.9h28.8zM120.1 158h28.8zM120.1 158.1h28.8zM120.1 158.2h28.8zM120.1 158.2h28.8zM120.1 158.3h28.8zM120.1 158.4h28.8zM120.1 158.5h28.8zM120.1 158.6h28.8zM120.1 158.7h28.8zM120.1 158.7h28.8zM120.1 158.8h28.8zM120.1 158.9h28.8zM120.1 159h28.8zM120.1 159.1h28.8zM120.1 159.2h28.8zM120.1 159.3h28.8zM120.1 159.3h28.8zM120.1 159.4h28.8zM120.1 159.5h28.8zM120.1 159.6h28.8zM120.1 159.7h28.8zM120.1 159.8h28.8zM120.1 159.9h28.8zM120.1 159.9h28.8zM120.1 160h28.8zM120.1 160.1h28.8zM120.1 160.2h28.8zM120.1 160.3h28.8zM120.1 160.4h28.8zM120.1 160.4h28.8zM120.1 160.5h28.8zM120.1 160.6h28.8zM120.1 160.7h28.8zM120.1 160.8h28.8zM120.1 160.9h28.8zM120.1 161h28.8zM120.1 161h28.8zM120.1 161.1h28.8zM120.1 161.2h28.8zM120.1 161.3h28.8zM120.1 161.4h28.8zM120.1 161.5h28.8zM120.1 161.5h28.8zM120.1 161.6h28.8zM120.1 161.7h28.8zM120.1 161.8h28.8zM120.1 161.9h28.8zM120.1 162h28.8zM120.1 162.1h28.8zM120.1 162.1h28.8zM120.1 162.2h28.8zM120.1 162.3h28.8zM120.1 162.4h28.8z"/>
<path d="M120.1 162.5h22.5zM120.1 162.6h22.5zM120.1 162.6h22.5zM120.1 162.7h22.5zM120.1 162.8h22.5zM120.1 162.9h22.5zM120.1 163h22.5zM120.1 163.1h22.5zM120.1 163.2h22.5zM120.1 163.2h22.5zM120.1 163.3h22.5zM120.1 163.4h22.5zM120.1 163.5h22.5zM120.1 163.6h22.5zM120.1 163.7h22.5zM120.1 163.7h22.5zM120.1 163.8h22.5zM120.1 163.9h22.5zM120.1 164h22.5zM120.1 164.1h22.5zM120.1 164.2h22.5zM120.1 164.3h22.5zM120.1 164.3h22.5zM120.1 164.4h22.5zM120.1 164.5h22.5zM120.1 164.6h22.5zM120.1 164.7h22.5zM120.1 164.8h22.5zM120.1 164.8h22.5zM120.1 164.9h22.5zM120.1 165h22.5zM120.1 165.1h22.5zM120.1 165.2h22.5zM120.1 165.3h22.5zM120.1 165.4h22.5zM120.1 165.4h22.5zM120.1 165.5h22.5zM120.1 165.6h22.5zM120.1 165.7h22.5zM120.1 165.8h22.5zM120.1 165.9h22.5zM120.1 165.9h22.5zM120.1 166h22.5zM120.1 166.1h22.5zM120.1 166.2h22.5zM120.1 166.3h22.5zM120.1 166.4h22.5zM120.1 166.5h22.5zM120.1 166.5h22.5zM120.1 166.6h22.5zM120.1 166.7h22.5zM120.1 166.8h22.5zM120.1 166.9h22.5zM120.1 167h22.5zM120.1 167h22.5zM120.1 167.1h22.5zM120.1 167.2h22.5zM120.1 167.3h22.5zM120.1 167.4h22.5zM120.1 167.5h22.5zM120.1 167.6h22.5zM120.1 167.6h22.5zM120.1 167.7h22.5zM120.1 167.8h22.5zM120.1 167.9h22.5zM120.1 168h22.5zM120.1 168.1h22.5zM120.1 168.1h22.5zM120.1 168.2h22.5zM120.1 168.3h22.5zM120.1 168.4h22.5zM120.1 168.5h22.5zM120.1 168.6h22.5zM120.1 168.7h22.5zM120.1 168.7h22.5zM120.1 168.8h22.5zM120.1 168.9h22.5zM120.1 169h22.5zM120.1 169.1h22.5zM120.1 169.2h22.5zM120.1 169.2h22.5zM120.1 169.3h22.5zM120.1 169.4h22.5zM120.1 169.5h22.5zM120.1 169.6h22.5z"/>
<path d="M185.4 75.4h19.7zM185.4 75.4h19.7zM185.4 75.5h19.7zM185.4 75.6h19.7zM185.4 75.7h19.7zM185.4 75.8h19.7zM185.4 75.9h19.7zM185.4 75.9h19.7zM185.4 76h19.7zM185.4 76.1h19.7zM185.4 76.2h19.7zM185.4 76.3h19.7zM185.4 76.4h19.7zM185.4 76.5h19.7zM185.4 76.5h19.7zM185.4 76.6h19.7zM185.4 76.7h19.7zM185.4 76.8h19.7zM185.4 76.9h19.7zM185.4 77h19.7zM185.4 77h19.7zM185.4 77.1h19.7zM185.4 77.2h19.7zM185.4 77.3h19.7zM185.4 77.4h19.7zM185.4 77.5h19.7zM185.4 77.6h19.7zM185.4 77.6h19.7zM185.4 77.7h19.7zM185.4 77.8h19.7zM185.4 77.9h19.7zM185.4 78h19.7zM185.4 78.1h19.7zM185.4 78.1h19.7zM185.4 78.2h19.7zM185.4 78.3h19.7zM185.4 78.4h19.7zM185.4 78.5h19.7zM185.4 78.6h19.7zM185.4 78.7h19.7zM185.4 78.7h19.7zM185.4 78.8h19.7zM185.4 78.9h19.7zM185.4 79h19.7zM185.4 79.1h19.7zM185.4 79.2h19.7zM185.4 79.2h19.7zM185.4 79.3h19.7zM185.4 79.4h19.7zM185.4 79.5h19.7zM185.4 79.6h19.7zM185.4 79.7h19.7zM185.4 79.8h19.7zM185.4 79.8h19.7zM185.4 79.9h19.7zM185.4 80h19.7zM185.4 80.1h19.7zM185.4 80.2h19.7zM185.4 80.3h19.7zM185.4 80.3h19.7zM185.4 80.4h19.7zM185.4 80.5h19.7zM185.4 80.6h19.7zM185.4 80.7h19.7zM185.4 80.8h19.7zM185.4 80.9h19.7zM185.4 80.9h19.7zM185.4 81h19.7zM185.4 81.1h19.7zM185.4 81.2h19.7zM185.4 81.3h19.7zM185.4 81.4h19.7zM185.4 81.4h19.7zM185.4 81.5h19.7zM185.4 81.6h19.7zM185.4 81.7h19.7zM185.4 81.8h19.7zM185.4 81.9h19.7zM185.4 82h19.7zM185.4 82h19.7zM185.4 82.1h19.7zM185.4 82.2h19.7zM185.4 82.3h19.7zM185.4 82.4h19.7z"/>
<path d="M185.4 82.5h20.2zM185.4 82.5h20.2zM185.4 82.6h20.2zM185.4 82.7h20.2zM185.4 82.8h20.2zM185.4 82.9h20.2zM185.4 83h20.2zM185.4 83.1h20.2zM185.4 83.1h20.2zM185.4 83.2h20.2zM185.4 83.3h20.2zM185.4 83.4h20.2zM185.4 83.5h20.2zM185.4 83.6h20.2zM185.4 83.7h20.2zM185.4 83.7h20.2zM185.4 83.8h20.2zM185.4 83.9h20.2zM185.4 84h20.2zM185.4 84.1h20.2zM185.4 84.2h20.2zM185.4 84.2h20.2zM185.4 84.3h20.2zM185.4 84.4h20.2zM185.4 84.5h20.2zM185.4 84.6h20.2zM185.4 84.7h20.2zM185.4 84.8h20.2zM185.4 84.8h20.2zM185.4 84.9h20.2zM185.4 85h20.2zM185.4 85.1h20.2zM185.4 85.2h20.2zM185.4 85.3h20.2zM185.4 85.3h20.2zM185.4 85.4h20.2zM185.4 85.5h20.2zM185.4 85.6h20.2zM185.4 85.7h20.2zM185.4 85.8h20.2zM185.4 85.9h20.2zM185.4 85.9h20.2zM185.4 86h20.2zM185.4 86.1h20.2zM185.4 86.2h20.2zM185.4 86.3h20.2zM185.4 86.4h20.2zM185.4 86.4h20.2zM185.4 86.5h20.2zM185.4 86.6h20.2zM185.4 86.7h20.2zM185.4 86.8h20.2zM185.4 86.9h20.2zM185.4 87h20.2zM185.4 87h20.2zM185.4 87.1h20.2zM185.4 87.2h20.2zM185.4 87.3h20.2zM185.4 87.4h20.2zM185.4 87.5h20.2zM185.4 87.5h20.2zM185.4 87.6h20.2zM185.4 87.7h20.2zM185.4 87.8h20.2zM185.4 87.9h20.2zM185.4 88h20.2zM185.4 88.1h20.2zM185.4 88.1h20.2zM185.4 88.2h20.2zM185.4 88.3h20.2zM185.4 88.4h20.2zM185.4 88.5h20.2zM185.4 88.6h20.2zM185.4 88.6h20.2zM185.4 88.7h20.2zM185.4 88.8h20.2zM185.4 88.9h20.2zM185.4 89h20.2zM185.4 89.1h20.2zM185.4 89.2h20.2zM185.4 89.2h20.2zM185.4 89.3h20.2zM185.4 89.4h20.2zM185.4 89.5h20.2zM185.4 89.6h20.2z"/>
</g>
<g fill="none" stroke="#000" stroke-width=".3">
<path d="M.5 .5v297zM.5 .5h420zM420.5 .5v297zM230.5 247.5h65zM230.5 252.5h65zM230.5 242.5h65zM370.5 257.5v15zM375.5 257.5v15zM230.5 267.5h65zM230.5 272.5h65zM230.5 277.5h65zM.5 297.5h420z"/>
<path d="M230.5 282.5h65zM230.5 287.5h65z"/>
</g>
<g font-size="7.8">
<text x="120.1" y="81">Двигатель</text>
<text x="185.5" y="81">Модуль</text>
<text x="303.3" y="81">Модуль GPS</text>
<text x="120.1" y="88.1">поворота</text>
<text x="185.5" y="88.1">памяти</text>
<text x="303.3" y="88.1">GY-NEO6MV2</text>
<text x="180.1" y="118">Драйвер</text>
<text x="120.1" y="121">Главный</text>
<text x="180.1" y="125.1">двигателей</text>
<text x="232.5" y="124.5">Микроконтроллер</text>
<text x="292.6" y="121">Модуль связи 2.4 ГГц</text>
<text x="120.1" y="128.1">двигатель</text>
<text x="292.6" y="128.1">NRF24L01</text>
<text x="180.1" y="132.2">L9110S</text>
<text x="120.1" y="161">Двигатель</text>
<text x="305.4" y="157.1">Гироскоп и</text>
<text x="305.4" y="164.3">акселерометр</text>
<text x="120.1" y="168.1">баласта</text>
<text x="305.4" y="171.4">MPU-6050</text>
<text x="402.9" y="267.5">1:1</text>
</g>
<g font-size="5.4">
<text x="12.8" y="46.9" transform="rotate(-90 12.8 46.9)">Перв. примен.</text>
<text x="12.8" y="103.8" transform="rotate(-90 12.8 103.8)">Справ. №</text>
<text x="12.8" y="176.7" transform="rotate(-90 12.8 176.7)">Подп. и дата</text>
<text x="12.8" y="205.8" transform="rotate(-90 12.8 205.8)">Инв. № дубл.</text>
<text x="12.8" y="231.6" transform="rotate(-90 12.8 231.6)">Взам. инв. №</text>
<text x="369.1" y="256.8">Лит.</text>
<text x="383.1" y="256.8">Масса</text>
<text x="398" y="256.8">Масштаб</text>
<text x="12.8" y="261.7" transform="rotate(-90 12.8 261.7)">Подп. и дата</text>
<text x="251.2" y="261.8">№ докум.</text>
<text x="273.6" y="261.8">Подп.</text>
<text x="231" y="266.8">Разраб.</text>
<text x="231" y="271.8">Пров.</text>
<text x="231" y="276.8">Т.контр.</text>
<text x="366.9" y="276.8">Лист</text>
<text x="387.9" y="276.8">Листов</text>
<text x="408.4" y="276.8">1</text>
<text x="231" y="286.8">Н.контр.</text>
<text x="12.8" y="290.8" transform="rotate(-90 12.8 290.8)">Инв. № подл.</text>
<text x="231" y="291.8">Утв.</text>
<text x="306" y="296.8">Копировал</text>
<text x="376" y="296.8">Формат</text>
<text x="396" y="296.8">A3</text>
</g>
<g font-size="5.3">
<text x="231.1" y="261.8">Изм.</text>
<text x="238.1" y="261.8">Лист</text>
<text x="286.1" y="261.8">Дата</text>
</g>
</svg>
